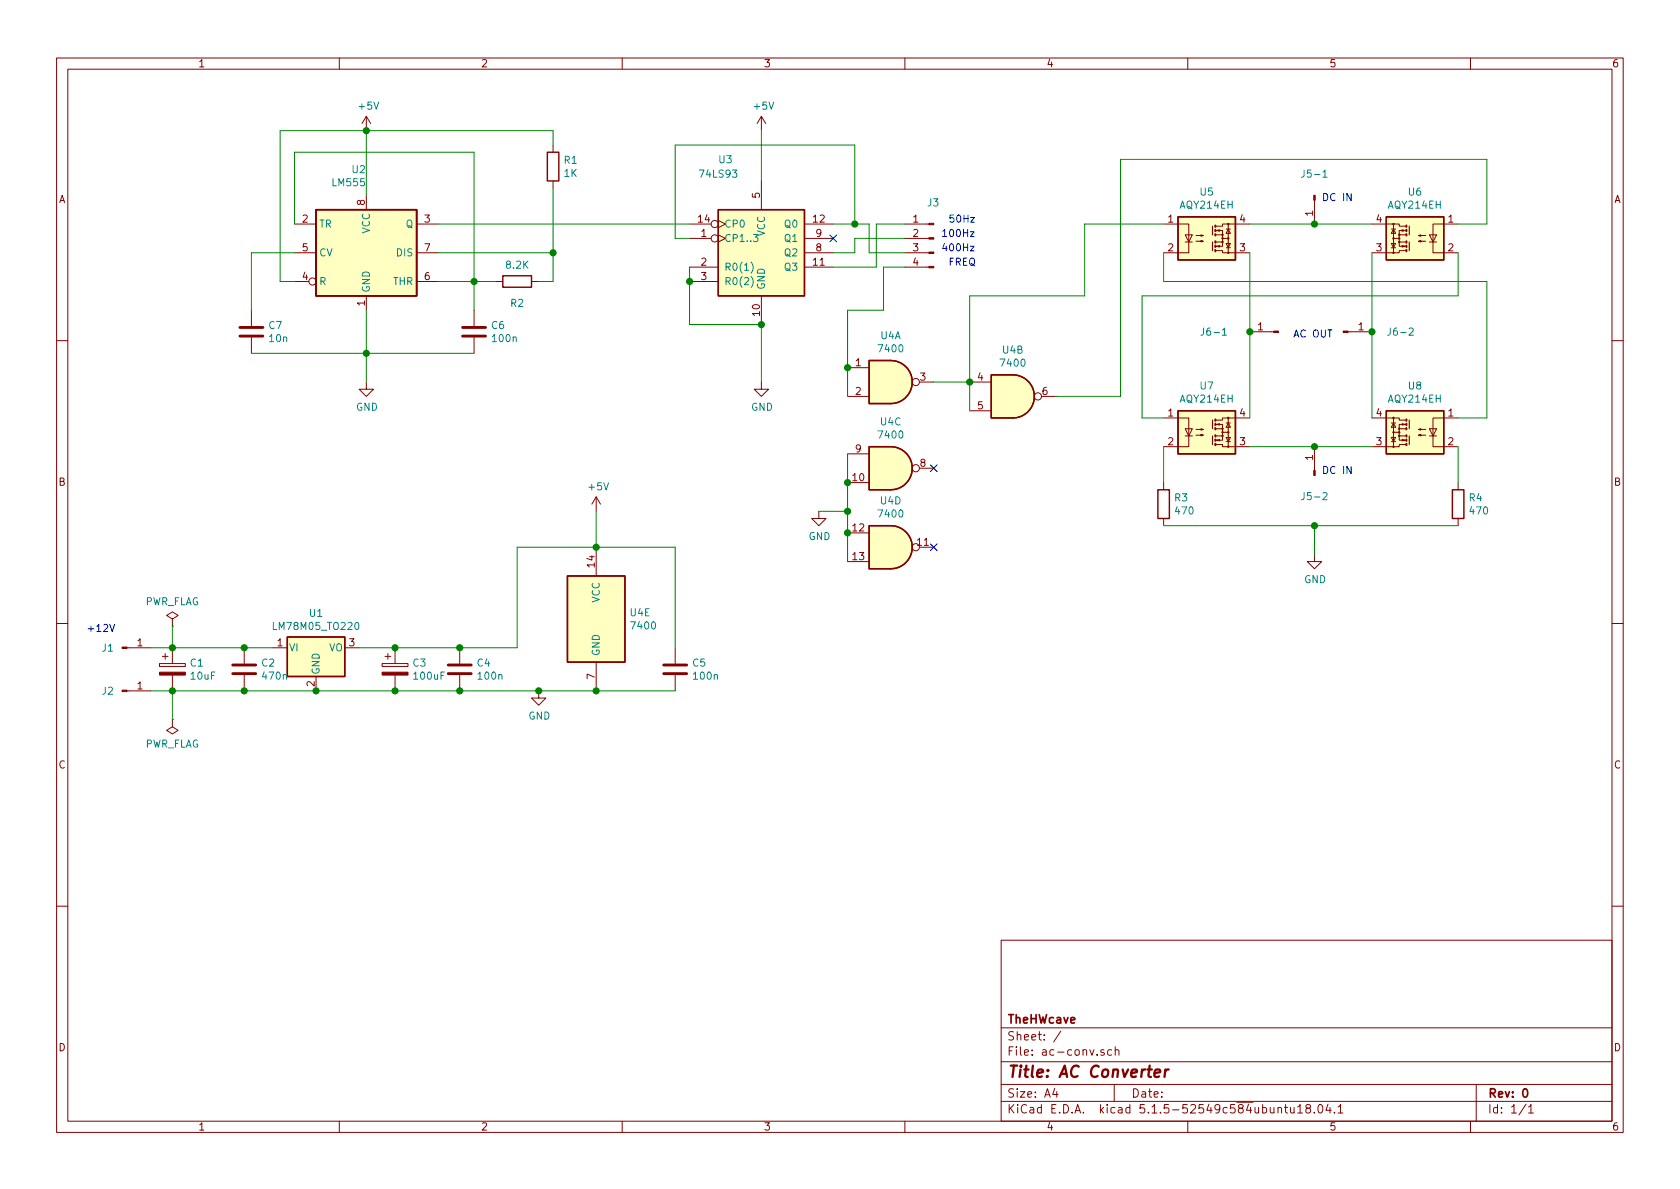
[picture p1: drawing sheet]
<svg xmlns="http://www.w3.org/2000/svg" width="297mm" height="210mm" viewBox="0 0 297 210" stroke-linecap="round" stroke-linejoin="round" font-family="sans-serif">
<g fill="none" stroke="#840000" stroke-width=".18">
<path d="M10 10.3h277v189.9h-277zM12 12.2h273v186.1h-273zM60 10.3v1.9M110 10.3v1.9M160 10.3v1.9M210 10.3v1.9M260 10.3v1.9M52.1 39.6h3.8M64.8 20.6l-.8 1.2M64.8 20.6v2.5M64.8 34.5v2.6M64.8 20.6l.7 1.2"/>
<path d="M73.7 39.6h3.8M97.8 25.6v1.3M97.8 32v1.3M121.9 39.6h3.8M127 39l1.3 .6-1.3 .7M134.6 20.6v2.5M134.6 32v5.1M134.6 20.6l-.7 1.2M134.6 20.6l.8 1.2M142.2 39.6h5.1M160 39.6h4.2M205.7 39.6h4.5v5.1h-4.5"/>
<path d="M217.2 39.6v5.1M221 39.6h-4.8v.4h-1.2M232.4 35.4v4.2M242.6 39.6h4.8v.4h1.1M246.4 39.6v5.1M257.8 39.6h-4.4v5.1h4.4M44.4 54.9v2.8M44.4 59.7v2.8M52.1 44.7h3.8M52.1 49.8h2.5M64.8 52.3v2.6M73.7 44.7h3.8"/>
<path d="M73.7 49.8h3.8M83.8 54.9v2.8M83.8 59.7v2.8M87.6 49.8h1.3M94 49.8h1.2M121.9 42.2h3.8M121.9 49.8h5.1M121.9 47.2h5.1M127 41.5l1.3 .7-1.3 .6M134.6 52.3v5.1M142.2 42.2h5.1M142.2 44.7h5.1"/>
<path d="M142.2 47.2h5.1M160 42.2h4.2M160 44.7h4.2M160 47.2h4.2M209.5 41.5h1.3l-.6 1.3zM209.5 42.8h1.3M211.5 42.7h1.2l-.4 .1v-.3l.4 .2M211.5 41.7h1.2l-.4 .1v-.3l.4 .2M215 40.8h1.2v.7M215 44.3h1.2v.4h4.8M215 41.5h1.2v1.3h-1.2M215.1 43.6l.5-.2v.3z"/>
<path d="M215.1 40.8l.5-.2v.3zM216.2 42.8v.8h-1.2M216.2 42.2h1M216.8 43h.8l-.4 .8zM216.8 43.8h.8M216.8 40.5h.8M217.2 40.5l.4 .8h-.8zM221 58.7h4.2M238.4 58.7h4.2M246 43h.8l-.4 .8zM246 43.8h.8M246 40.5h.8"/>
<path d="M246.4 40.5l.4 .8h-.8zM246.4 42.2h1M247.4 42.8v.8h1.1M247.9 43.4l.5 .2-.5 .1zM247.9 40.6l.5 .2-.5 .1zM248.5 40.8h-1.1v.7M248.5 44.3h-1.1v.4h-4.8M248.5 41.5h-1.1v1.3h1.1M250.8 42.7l.4-.2v.3l-.4-.1h1.3M250.8 41.7l.4-.2v.3l-.4-.1h1.3M252.7 41.5h1.3l-.6 1.3zM252.7 42.8h1.3"/>
<path d="M10 60.2h2M64.8 67.6v1.2h1.2l-1.2 1.3-1.3-1.3h1.3M134.6 67.6v1.2h1.3l-1.3 1.3-1.3-1.3h1.3M149.9 65h3.8M149.9 70.1h3.8M162.6 67.6h2.5M171.4 67.6h3.9M171.4 72.6h3.9M184.1 70.1h2.6M205.7 73.9h4.5v5.1h-4.5M209.5 75.8h1.3l-.6 1.3zM209.5 77.1h1.3"/>
<path d="M211.5 77h1.2l-.4 .1v-.3l.4 .2M211.5 75.9h1.2l-.4 .2v-.3l.4 .1M215 75.1h1.2v.7M215 78.6h1.2v.4h4.8M215 75.8h1.2v1.3h-1.2M215.1 77.8l.5-.1v.3zM215.1 75.1l.5-.2v.3zM216.2 77.1v.7h-1.2M216.2 76.4h1M216.8 77.3h.8l-.4 .8zM216.8 78.1h.8M216.8 74.8h.8"/>
<path d="M217.2 74.8l.4 .8h-.8zM217.2 73.9v5.1M221 73.9h-4.8v.4h-1.2M232.4 79v4.2M242.6 73.9h4.8v.4h1.1M246 77.3h.8l-.4 .8zM246 78.1h.8M246 74.8h.8M246.4 74.8l.4 .8h-.8zM246.4 73.9v5.1M246.4 76.4h1M247.4 77.1v.7h1.1"/>
<path d="M247.9 77.7l.5 .1-.5 .2zM247.9 74.9l.5 .2-.5 .1zM248.5 75.1h-1.1v.7M248.5 78.6h-1.1v.4h-4.8M248.5 75.8h-1.1v1.3h1.1M250.8 77l.4-.2v.3l-.4-.1h1.3M250.8 75.9l.4-.1v.3l-.4-.2h1.3M252.7 75.8h1.3l-.6 1.3zM252.7 77.1h1.3M257.8 73.9h-4.4v5.1h4.4M285 60.2h2M105.4 87.9l-.8 1.2"/>
<path d="M105.4 87.9v2.5M105.4 96.8v5M105.4 87.9l.8 1.2M144.8 90.4v1.3h1.2l-1.2 1.3-1.3-1.3h1.3M149.9 85.3h3.8M149.9 80.3h3.8M149.9 94.2h3.8M149.9 99.3h3.8M162.6 82.8h2.5M162.6 96.8h2.5M205.7 85.3v1.3M205.7 91.7v1.3"/>
<path d="M232.4 98v1.3h1.3l-1.3 1.3-1.3-1.3h1.3M257.8 85.3v1.3M257.8 91.7v1.3M10 110.3h2M22.5 114.5h4.2M28.2 117.3h4.6v.6h-4.6zM28.7 116.1h1M29.2 115.6v1M30.5 109.5l1-.7-1-.6-1 .6 1 .7v1.2M30.5 110.7h.1M30.5 114.5v2.8M30.5 119.4v2.8"/>
<path d="M43.2 114.5v2.8M43.2 119.4v2.8M48.3 114.5h2.5M55.9 119.6v2.6M61 114.5h2.5M67.6 117.3h4.5v.6h-4.5zM68.1 116.1h1M68.6 115.6v1M69.8 114.5v2.8M69.8 119.4v2.8M81.3 114.5v2.8M81.3 119.4v2.8"/>
<path d="M105.4 117.1v5.1M119.4 114.5v2.8M119.4 119.4v2.8M285 110.3h2M22.5 122.2h4.2M30.5 127.2v1.3l-1 .7 1 .6 1-.6-1-.7M30.5 127.2h.1M95.2 122.2v1.2h1.3l-1.3 1.3-1.2-1.3h1.2M10 160.2h2M177 166.3h108v32h-108zM285 160.2h2M60 198.3v1.9"/>
<path d="M110 198.3v1.9M160 198.3v1.9M177 194.8h108M177 191.8h108M177 187.8h108M177 181.8h108M186.5 192.5l-.4 1h1M186.8 193v1M187.6 182.3l-1.3 2M195.2 185.7a.37 .37 0 0 0-.6 .1l.1 .2 .5 .2 .1 .1-.3 .3-.4-.1M196.5 185.7l-.4-.1-.3 .3 .1 .6 .2 .1 .4-.1M197 191.8v3"/>
<path d="M197.2 185.7h.1a.37 .37 0 0 1 .5 .1v.8M197.2 185.1v1.5M210 198.3v1.9M226 196l.2-.2 .3 .1 .1 .9M227.1 195.8h.6M227.3 195.3v1.3l.4 .2M228.2 195.8v.9l.4 .1 .2-.1M228.8 195.8v1M229.4 195.8l.5-.5v1.5M229.4 196.8h.9M231.2 196l-.3-.2v-.3a.48 .48 0 0 1 .7-.1l.1 .2-.1 .3-.6 .1-.1 .3v.4l.3 .1 .4-.1 .1-.2v-.2l-.3-.3M232.4 196.7v.1"/>
<path d="M233.1 195.5l.3-.2a.8 .8 0 0 1 .5 .8 .8 .8 0 0 1-.5 .7l-.3-.1-.1-.4zM234.8 195.2l-.4 1.1h1M235.2 195.8v1M235.9 196.7v.1M236.6 195.8l.4-.5v1.5M236.6 196.8h.8M260 198.3v1.9M261 191.8v6.5M269.8 195.2l-1.2 2M270.3 195.8l.4-.5v1.5M270.3 196.8h.8"/>
<circle cx="126.4" cy="39.6" r=".63"/>
<circle cx="217.2" cy="39.6" r=".13"/>
<circle cx="246.4" cy="39.6" r=".13"/>
<circle cx="55.2" cy="49.8" r=".63"/>
<circle cx="126.4" cy="42.2" r=".63"/>
<circle cx="216.2" cy="42.8" r=".13"/>
<circle cx="216.2" cy="41.5" r=".13"/>
<circle cx="216.2" cy="42.2" r=".13"/>
<circle cx="217.2" cy="42.2" r=".13"/>
<circle cx="217.2" cy="44.7" r=".13"/>
<circle cx="246.4" cy="42.2" r=".13"/>
<circle cx="246.4" cy="44.7" r=".13"/>
<circle cx="247.4" cy="42.2" r=".13"/>
<circle cx="247.4" cy="41.5" r=".13"/>
<circle cx="247.4" cy="42.8" r=".13"/>
<circle cx="161.9" cy="67.6" r=".63"/>
<circle cx="183.5" cy="70.1" r=".63"/>
<circle cx="216.2" cy="77.1" r=".13"/>
<circle cx="216.2" cy="76.4" r=".13"/>
<circle cx="216.2" cy="75.8" r=".13"/>
<circle cx="217.2" cy="79" r=".13"/>
<circle cx="217.2" cy="73.9" r=".13"/>
<circle cx="217.2" cy="76.4" r=".13"/>
<circle cx="246.4" cy="73.9" r=".13"/>
<circle cx="246.4" cy="76.4" r=".13"/>
<circle cx="246.4" cy="79" r=".13"/>
<circle cx="247.4" cy="77.1" r=".13"/>
<circle cx="247.4" cy="75.8" r=".13"/>
<circle cx="247.4" cy="76.4" r=".13"/>
<circle cx="161.9" cy="96.8" r=".63"/>
<circle cx="161.9" cy="82.8" r=".63"/>
</g>
<path d="M269.4 192.7l.2-.2a.8 .8 0 0 1 .5 .8 .8 .8 0 0 1-.5 .7l-.2-.1-.2-.4z" fill="none" stroke="#840000" stroke-width=".3"/>
<path d="M204.1 189.8l1-.2v-.4h-.8l-.2 1 .2 .2 .6-.1M206 189.1l-.1 1.3M206.6 189.1a.55 .55 0 0 0-.6 .4" fill="none" stroke="#840000" stroke-width=".41"/>
<g fill="#840000" stroke="#840000" stroke-width=".18">
<path d="M237.5 58.5h.9v.3h-.9z"/>
<path d="M21.6 122h.9v.3h-.9z"/>
<path d="M232.3 34.5h.2v.9h-.2z"/>
<path d="M232.3 83.2h.2v.9h-.2z"/>
<path d="M225.2 58.5h.9v.3h-.9z"/>
<path d="M164.2 47.1h.9v.3h-.9z"/>
<path d="M164.2 44.6h.9v.2h-.9z"/>
<path d="M164.2 42h.9v.3h-.9z"/>
<path d="M164.2 39.5h.9v.2h-.9z"/>
<path d="M67.6 118.9h4.5v.5h-4.5z"/>
<path d="M21.6 114.4h.9v.3h-.9z"/>
<path d="M28.2 118.9h4.6v.5h-4.6z"/>
</g>
<path d="M233.9 31.3h.7M132.8 46.3a1.4 1.4 0 0 1 0 2M132.8 48.9a1.4 1.4 0 0 1 0 1.9M133.2 41.4h.8l-.4 .5 .3 .2 .1 .4-.2 .2-.6-.1M216.1 59.3h.8M249.1 58.1l.5-.1 .3 .4-.8 .9h.8M233.9 87.2l.5-.1 .2 .3-.7 1h.7" fill="none" stroke="#008484" stroke-width=".18"/>
<g fill="#ffffc2" stroke="#ffffc2" stroke-width=".18">
<path d="M208.3 38.3h10.1v7.7h-10.1z"/>
<path d="M245.1 38.3h10.2v7.7h-10.2z"/>
<path d="M127 37.1h15.2v15.2h-15.2z"/>
<path d="M157.5 79a3.8 3.8 0 0 1 3.8 3.8 3.8 3.8 0 0 1-3.8 3.8z"/>
<path d="M153.7 79h3.8v7.6h-3.8z"/>
<path d="M157.5 93a3.8 3.8 0 0 1 3.8 3.8 3.8 3.8 0 0 1-3.8 3.8z"/>
<path d="M153.7 93h3.8v7.6h-3.8z"/>
<path d="M208.3 72.6h10.1v7.7h-10.1z"/>
<path d="M245.1 72.6h10.2v7.7h-10.2z"/>
<path d="M55.9 37.1h17.8v15.2h-17.8z"/>
<path d="M157.5 63.7a3.8 3.8 0 0 1 3.8 3.9 3.8 3.8 0 0 1-3.8 3.8z"/>
<path d="M153.7 63.7h3.8v7.7h-3.8z"/>
<path d="M179.1 66.3a3.8 3.8 0 0 1 3.8 3.8 3.8 3.8 0 0 1-3.8 3.8z"/>
<path d="M175.3 66.3h3.8v7.6h-3.8z"/>
<path d="M100.3 101.8h10.2v15.3h-10.2z"/>
<path d="M50.8 112.6h10.2v7h-10.2z"/>
</g>
<g fill="none" stroke="#840000" stroke-width=".25">
<path d="M55.9 37.1h17.8v15.2h-17.8zM96.8 26.9h2v5.1h-2zM127 37.1h15.2v15.2h-15.2zM208.3 38.3h10.1v7.7h-10.1zM245.1 38.3h10.2v7.7h-10.2zM88.9 48.8h5.1v2h-5.1zM153.7 79h3.8a3.8 3.8 0 0 1 3.8 3.8 3.8 3.8 0 0 1-3.8 3.8h-3.8zM153.7 63.7h3.8a3.8 3.8 0 0 1 3.8 3.9 3.8 3.8 0 0 1-3.8 3.8h-3.8zM175.3 66.3h3.8a3.8 3.8 0 0 1 3.8 3.8 3.8 3.8 0 0 1-3.8 3.8h-3.8zM208.3 72.6h10.1v7.7h-10.1zM245.1 72.6h10.2v7.7h-10.2zM153.7 93h3.8a3.8 3.8 0 0 1 3.8 3.8 3.8 3.8 0 0 1-3.8 3.8h-3.8z"/>
<path d="M204.7 86.6h2.1v5.1h-2.1zM256.8 86.6h2v5.1h-2zM50.8 112.6h10.2v7h-10.2zM100.3 101.8h10.2v15.3h-10.2z"/>
</g>
<path d="M214.4 40v1.5M249.2 40v1.5M214.4 42.8v1.5M249.2 42.8v1.5M214.4 74.3v1.5M214.4 77.1v1.5M249.2 74.3v1.5M249.2 77.1v1.5" fill="none" stroke="#840000" stroke-width=".2"/>
<g fill="none" stroke="#840000" stroke-width=".36">
<path d="M214.9 39.9v.2M248.7 39.9v.2M214.9 44.2v.2M214.9 43.4v.3M214.9 41.4v.3M214.9 40.6v.3M214.9 42.7v.2M248.7 44.2v.2M248.7 43.4v.3M248.7 41.4v.3M248.7 40.6v.3M248.7 42.7v.2"/>
<path d="M214.9 78.5v.2M214.9 77.7v.3M214.9 75.7v.2M214.9 74.9v.3M214.9 74.2v.2M214.9 77v.2M248.7 78.5v.2M248.7 77.7v.3M248.7 75.7v.2M248.7 74.9v.3M248.7 74.2v.2M248.7 77v.2"/>
</g>
<path d="M42.4 59.4h4.1M42.4 57.9h4.1M81.8 59.4h4.1M81.8 57.9h4.1M41.1 119.1h4.1M41.1 117.6h4.1M79.2 119.1h4.1M79.2 117.6h4.1M117.3 119.1h4.1M117.3 117.6h4.1" fill="none" stroke="#840000" stroke-width=".51"/>
<g fill="none" stroke="#008400" stroke-width=".18">
<path d="M52.1 39.6v-12.7h31.7v28M64.8 23.1v11.4M77.5 39.6h44.4M97.8 25.6v-2.5h-48.3v26.7h2.6M97.8 33.3v16.5h-2.6M134.6 23.1v8.9M147.3 39.6h6.4v5.1h6.3M151.1 39.6v-14h-31.7v16.6h2.5M160 39.6h-5.1v7.6h-7.6M205.7 39.6h-13.9v12.7h-20.4v20.3M221 39.6h21.6M257.8 39.6h5.1v-11.4h-64.8v41.9h-11.4"/>
<path d="M52.1 44.7h-7.7v10.2M64.8 54.9v12.7M77.5 49.8h10.1M77.5 44.7h20.3M121.9 47.2v10.2h12.7v10.2M160 47.2h-3.8v7.7h-6.3v15.2M160 42.2h-8.9v2.5h-3.8M205.7 44.7v5.1h57.2v24.1h-5.1M221 44.7v29.2M242.6 44.7v29.2M257.8 44.7v7.6h-55.9v21.6h3.8M44.4 62.5h39.4"/>
<path d="M165.1 67.6h6.3M205.7 79v6.3M221 79h21.6M257.8 79v6.3M105.4 90.4v6.4M144.8 90.4h5.1M149.9 80.3v19M205.7 93h52.1M232.4 93v5M26.7 114.5h21.6M30.5 110.7v3.8M63.5 114.5h27.9v-17.7h28v17.7"/>
<path d="M26.7 122.2h92.7M30.5 122.2v5"/>
</g>
<path d="M171.6 43.5h.6l-.6 .9h.6M171.6 41h.6l-.6 .8h.6M19.4 110.4l.4 1.3 .5-1.3" fill="none" stroke="#0000c2" stroke-width=".18"/>
<g fill="#008400" stroke="#008400" stroke-width=".25">
<circle cx="83.8" cy="49.8" r=".51"/>
<circle cx="151.1" cy="39.6" r=".51"/>
<circle cx="64.8" cy="23.1" r=".51"/>
<circle cx="232.4" cy="79" r=".51"/>
<circle cx="43.2" cy="122.2" r=".51"/>
<circle cx="232.4" cy="39.6" r=".51"/>
<circle cx="242.6" cy="58.7" r=".51"/>
<circle cx="221" cy="58.7" r=".51"/>
<circle cx="171.5" cy="67.6" r=".51"/>
<circle cx="149.9" cy="65" r=".51"/>
<circle cx="232.4" cy="93" r=".51"/>
<circle cx="149.9" cy="85.3" r=".51"/>
<circle cx="149.9" cy="94.2" r=".51"/>
<circle cx="149.9" cy="90.4" r=".51"/>
<circle cx="30.5" cy="114.5" r=".51"/>
<circle cx="43.2" cy="114.5" r=".51"/>
<circle cx="134.6" cy="57.4" r=".51"/>
<circle cx="30.5" cy="122.2" r=".51"/>
<circle cx="105.4" cy="96.8" r=".51"/>
<circle cx="121.9" cy="49.8" r=".51"/>
<circle cx="55.9" cy="122.2" r=".51"/>
<circle cx="69.9" cy="122.2" r=".51"/>
<circle cx="81.3" cy="122.2" r=".51"/>
<circle cx="95.3" cy="122.2" r=".51"/>
<circle cx="64.8" cy="62.5" r=".51"/>
<circle cx="105.4" cy="122.2" r=".51"/>
<circle cx="97.8" cy="44.7" r=".51"/>
<circle cx="69.9" cy="114.5" r=".51"/>
<circle cx="81.3" cy="114.5" r=".51"/>
</g>
<path d="M146.7 41.5l1.2 1.3M147.9 41.5l-1.2 1.3M164.5 96.2l1.2 1.2M164.5 82.2l1.2 1.2M165.7 96.2l-1.2 1.2M165.7 82.2l-1.2 1.2" fill="none" stroke="#000084" stroke-width=".18"/>
<text font-size="2.8" fill="#840000" x="178" y="190.5">Title: AC Converter</text>
<g font-size="2.1" fill="#840000">
<text x="178" y="184">Sheet: /</text>
<text x="178" y="181">TheHWcave</text>
<text x="178" y="186.7">File: ac-conv.sch</text>
<text x="178" y="196.9">KiCad E.D.A. kicad 5.1.5-52549c584ubuntu18.04.1</text>
<text x="178" y="194.1">Size: A4</text>
<text x="200" y="194.1">Date:</text>
<text x="263" y="194.1">Rev: 0</text>
<text x="263" y="196.9">Id: 1/1</text>
</g>
<g font-size="1.8" fill="#840000">
<text x="35" y="11.9">1</text>
<text x="85" y="11.9">2</text>
<text x="135" y="11.9">3</text>
<text x="185" y="11.9">4</text>
<text x="235" y="11.9">5</text>
<text x="285" y="11.9">6</text>
<text x="10.4" y="35.9">A</text>
<text x="134.4" y="35" transform="rotate(-90 134.4 35)">5</text>
<text x="285.4" y="35.9">A</text>
<text x="53.5" y="39.4">2</text>
<text x="64.5" y="36.3" transform="rotate(-90 64.5 36.3)">8</text>
<text x="75.1" y="39.4">3</text>
<text x="123.5" y="39.4">14</text>
<text x="124" y="41.9">1</text>
<text x="143.8" y="39.4">12</text>
<text x="144.3" y="41.9">9</text>
<text x="161.4" y="39.4">1</text>
<text x="161.4" y="41.9">2</text>
<text x="206.5" y="39.4">1</text>
<text x="219.2" y="39.4">4</text>
<text x="232.2" y="38.2" transform="rotate(-90 232.2 38.2)">1</text>
<text x="243.4" y="39.4">4</text>
<text x="256.1" y="39.4">1</text>
<text x="53.5" y="44.4">5</text>
<text x="75.1" y="44.4">7</text>
<text x="124" y="47">2</text>
<text x="143.8" y="47">11</text>
<text x="144.3" y="44.4">8</text>
<text x="161.4" y="44.4">3</text>
<text x="161.4" y="47">4</text>
<text x="206.5" y="44.4">2</text>
<text x="219.2" y="44.4">3</text>
<text x="243.4" y="44.4">3</text>
<text x="256.1" y="44.4">2</text>
<text x="53.5" y="49.5">4</text>
<text x="75.1" y="49.5">6</text>
<text x="124" y="49.5">3</text>
<text x="64.5" y="54.1" transform="rotate(-90 64.5 54.1)">1</text>
<text x="134.4" y="55.8" transform="rotate(-90 134.4 55.8)">10</text>
<text x="222.4" y="58.4">1</text>
<text x="240.2" y="58.4">1</text>
<text x="151.3" y="64.8">1</text>
<text x="151.3" y="69.8">2</text>
<text x="162.7" y="67.3">3</text>
<text x="172.9" y="67.3">4</text>
<text x="184.3" y="69.8">6</text>
<text x="172.9" y="72.4">5</text>
<text x="206.5" y="73.7">1</text>
<text x="219.2" y="73.7">4</text>
<text x="243.4" y="73.7">4</text>
<text x="256.1" y="73.7">1</text>
<text x="151.3" y="80">9</text>
<text x="162.7" y="82.5">8</text>
<text x="206.5" y="78.7">2</text>
<text x="219.2" y="78.7">3</text>
<text x="232.2" y="81.4" transform="rotate(-90 232.2 81.4)">1</text>
<text x="243.4" y="78.7">3</text>
<text x="256.1" y="78.7">2</text>
<text x="10.4" y="85.9">B</text>
<text x="150.8" y="85.1">10</text>
<text x="285.4" y="85.9">B</text>
<text x="150.8" y="94">12</text>
<text x="105.2" y="100.3" transform="rotate(-90 105.2 100.3)">14</text>
<text x="150.8" y="99.1">13</text>
<text x="162.2" y="96.5">11</text>
<text x="24.3" y="114.3">1</text>
<text x="49" y="114.3">1</text>
<text x="61.7" y="114.3">3</text>
<text x="24.3" y="121.9">1</text>
<text x="55.6" y="121.4" transform="rotate(-90 55.6 121.4)">2</text>
<text x="105.2" y="120.1" transform="rotate(-90 105.2 120.1)">7</text>
<text x="10.4" y="135.9">C</text>
<text x="285.4" y="135.9">C</text>
<text x="10.4" y="185.9">D</text>
<text x="285.4" y="185.9">D</text>
<text x="35" y="199.9">1</text>
<text x="85" y="199.9">2</text>
<text x="135" y="199.9">3</text>
<text x="185" y="199.9">4</text>
<text x="235" y="199.9">5</text>
<text x="285" y="199.9">6</text>
</g>
<g font-size="1.8" fill="#008484">
<text x="63.6" y="19.4">+5V</text>
<text x="133.4" y="19.4">+5V</text>
<text x="99.8" y="29">R1</text>
<text x="127.2" y="28.9">U3</text>
<text x="58.9" y="32.9">LM555</text>
<text x="62.3" y="30.6">U2</text>
<text x="99.8" y="31.3">1K</text>
<text x="123.9" y="31.4">74LS93</text>
<text x="212.2" y="34.6">U5</text>
<text x="230.7" y="31.4">J5-1</text>
<text x="249.1" y="34.6">U6</text>
<text x="56.4" y="40.3">TR</text>
<text x="65.4" y="41.3" transform="rotate(-90 65.4 41.3)">VCC</text>
<text x="71.8" y="40.3">Q</text>
<text x="128" y="40.3">CP0</text>
<text x="135.3" y="41.8" transform="rotate(-90 135.3 41.8)">VCC</text>
<text x="138.9" y="40.3">Q0</text>
<text x="164" y="36.5">J3</text>
<text x="208.7" y="36.9">AQY214EH</text>
<text x="245.5" y="36.9">AQY214EH</text>
<text x="56.4" y="45.3">CV</text>
<text x="70.2" y="45.3">DIS</text>
<text x="89.6" y="47.5">8.2K</text>
<text x="128" y="42.8">CP1..3</text>
<text x="128" y="47.9">R0(1)</text>
<text x="138.9" y="47.9">Q3</text>
<text x="138.9" y="45.3">Q2</text>
<text x="138.9" y="42.8">Q1</text>
<text x="56.4" y="50.4">R</text>
<text x="65.4" y="51.8" transform="rotate(-90 65.4 51.8)">GND</text>
<text x="69.5" y="50.4">THR</text>
<text x="128" y="50.4">R0(2)</text>
<text x="135.3" y="51.3" transform="rotate(-90 135.3 51.3)">GND</text>
<text x="47.6" y="58.2">C7</text>
<text x="86.9" y="58.2">C6</text>
<text x="90.3" y="54.3">R2</text>
<text x="155.7" y="60">U4A</text>
<text x="212.9" y="59.4">J6-1</text>
<text x="245.9" y="59.4">J6-2</text>
<text x="47.7" y="60.5">10n</text>
<text x="87.2" y="60.5">100n</text>
<text x="155.5" y="62.3">7400</text>
<text x="177.1" y="64.8">7400</text>
<text x="177.3" y="62.5">U4B</text>
<text x="208.7" y="71.2">AQY214EH</text>
<text x="212.2" y="68.9">U7</text>
<text x="245.5" y="71.2">AQY214EH</text>
<text x="249.1" y="68.9">U8</text>
<text x="62.9" y="72.6">GND</text>
<text x="132.8" y="72.6">GND</text>
<text x="155.5" y="77.5">7400</text>
<text x="155.7" y="75.2">U4C</text>
<text x="104.2" y="86.7">+5V</text>
<text x="155.7" y="89.2">U4D</text>
<text x="207.7" y="88.7">R3</text>
<text x="230.7" y="88.4">J5-2</text>
<text x="259.8" y="88.7">R4</text>
<text x="143" y="95.5">GND</text>
<text x="155.5" y="91.5">7400</text>
<text x="207.9" y="91">470</text>
<text x="260" y="91">470</text>
<text x="25.5" y="107">PWR_FLAG</text>
<text x="106" y="106.6" transform="rotate(-90 106 106.6)">VCC</text>
<text x="230.6" y="103.1">GND</text>
<text x="48.7" y="111.4">LM78M05_TO220</text>
<text x="54.8" y="109.1">U1</text>
<text x="111.5" y="109">U4E</text>
<text x="111.8" y="111.3">7400</text>
<text x="18.1" y="115.2">J1</text>
<text x="33.7" y="117.9">C1</text>
<text x="46.3" y="117.9">C2</text>
<text x="51.1" y="115.2">VI</text>
<text x="56.5" y="119.4" transform="rotate(-90 56.5 119.4)">GND</text>
<text x="58.1" y="115.2">VO</text>
<text x="73.1" y="117.9">C3</text>
<text x="84.4" y="117.9">C4</text>
<text x="106" y="116.1" transform="rotate(-90 106 116.1)">GND</text>
<text x="122.5" y="117.9">C5</text>
<text x="18.1" y="122.9">J2</text>
<text x="33.8" y="120.2">10uF</text>
<text x="46.6" y="120.2">470n</text>
<text x="73.3" y="120.2">100uF</text>
<text x="84.7" y="120.2">100n</text>
<text x="122.8" y="120.2">100n</text>
<text x="93.4" y="127.2">GND</text>
<text x="25.5" y="132.2">PWR_FLAG</text>
</g>
<g font-size="1.8" fill="#0000c2">
<text x="233.7" y="35.6">DC IN</text>
<text x="166.4" y="41.9">100Hz</text>
<text x="167.6" y="39.4">50Hz</text>
<text x="166.4" y="44.4">400Hz</text>
<text x="167.6" y="47">FREQ</text>
<text x="228.6" y="59.7">AC OUT</text>
<text x="233.7" y="83.8">DC IN</text>
<text x="15.2" y="111.8">+12V</text>
</g>
</svg>
